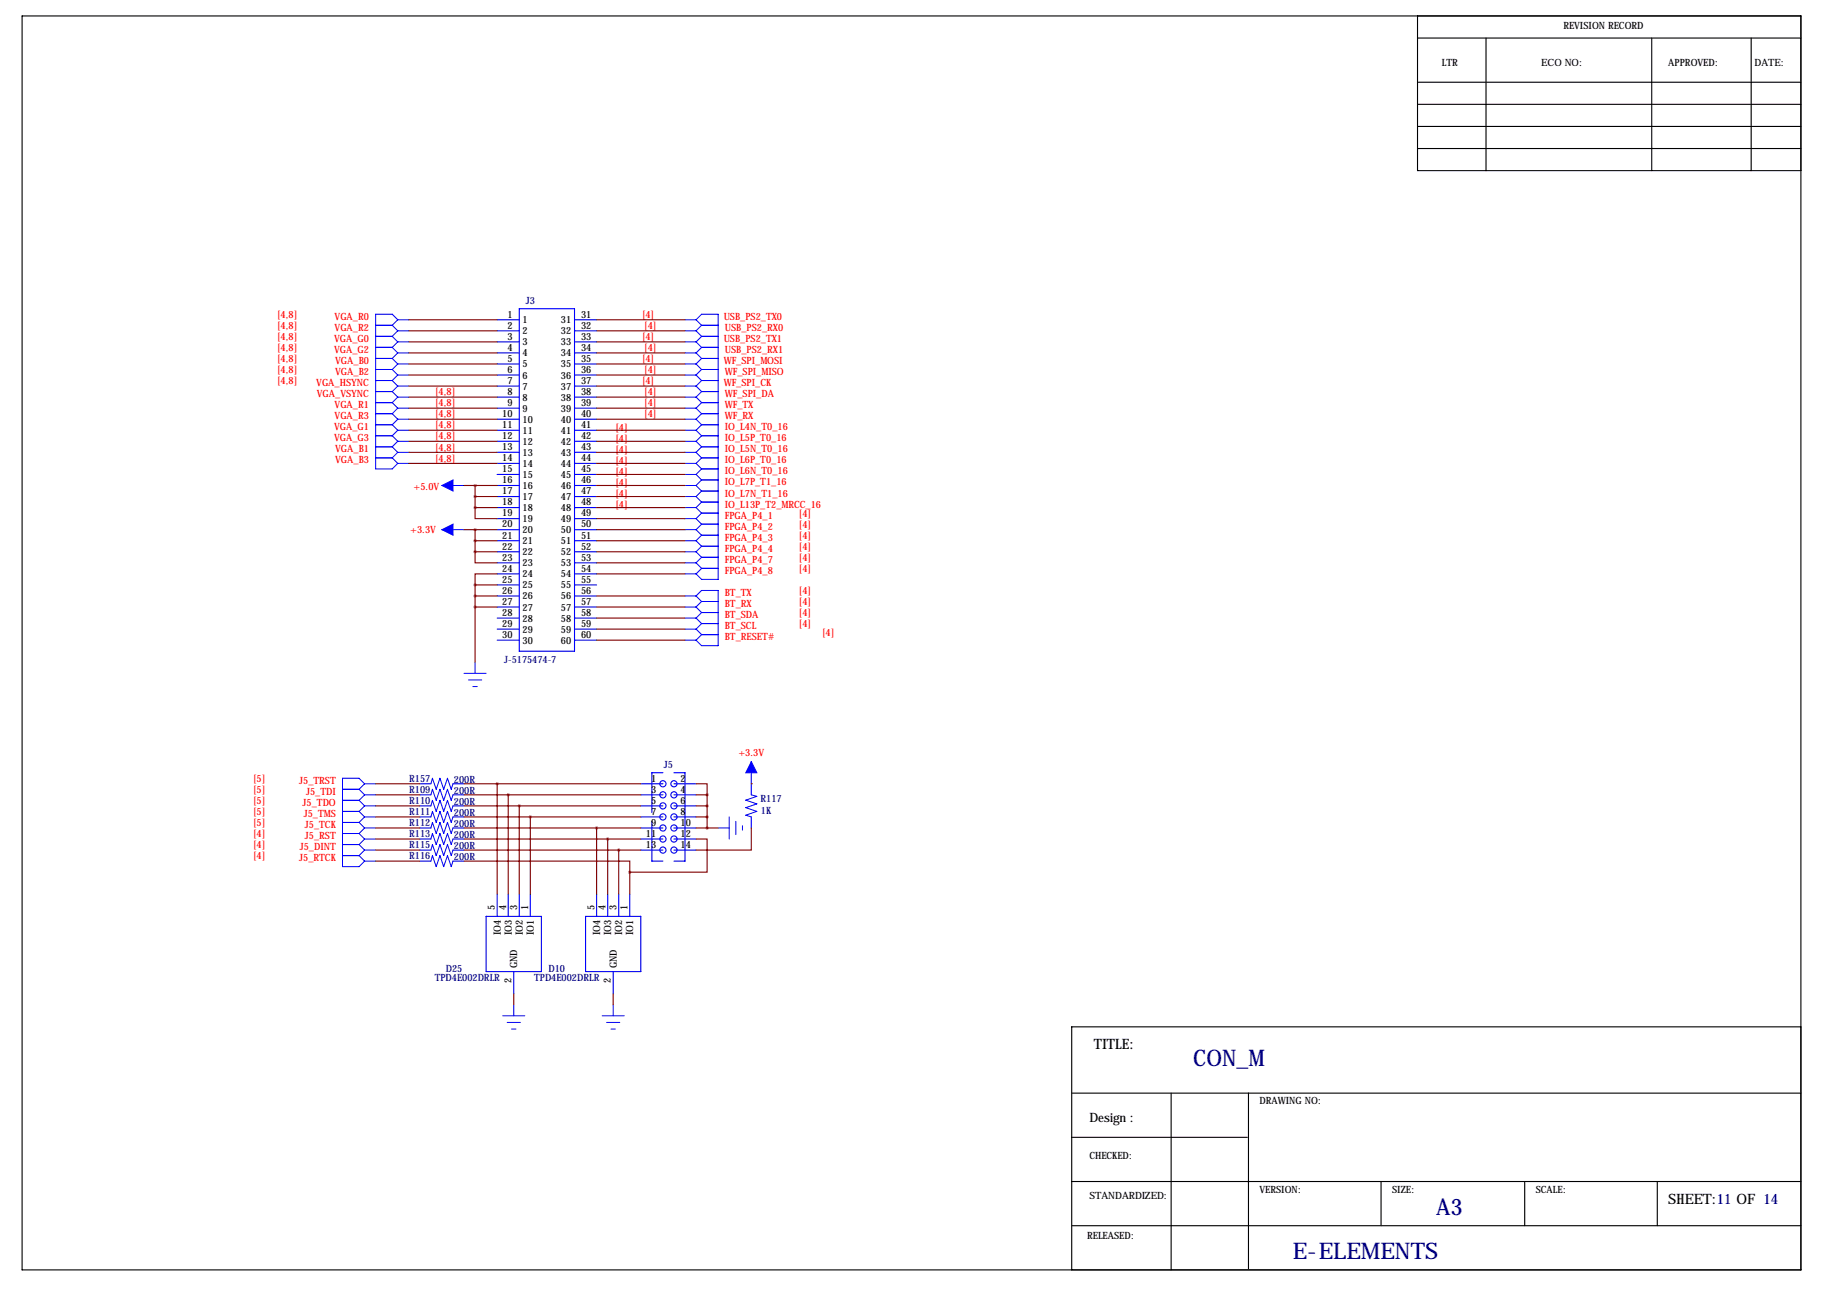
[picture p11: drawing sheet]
<svg xmlns="http://www.w3.org/2000/svg" width="419mm" height="297mm" viewBox="0 0 419 297" stroke-linecap="round" stroke-linejoin="round" font-family="sans-serif">
<g fill="none" stroke="#000" stroke-width=".25">
<path d="M5.1 3.7h408.9v288.3h-408.9zM325.9 18.9h88.1M325.9 3.7v35.5h88.1M325.9 8.7h88.1M341.6 8.7v30.5M379.7 8.7v30.5M402.6 8.7v30.5M325.9 34.1h88.1M325.9 29.1h88.1M325.9 24h88.1M414 236.1h-167.6v55.9M246.4 251.3h167.6"/>
<path d="M269.2 251.3v40.7M287 251.3v40.4M246.4 271.6h167.6M246.4 261.5h40.4M317.5 271.6v10.2M350.5 271.6v10.2M381 271.6v10.2M246.4 281.8h167.6"/>
</g>
<g fill="none" stroke="#00f" stroke-width=".25">
<path d="M114.3 73.5h5.1M114.3 76.1h5.1M114.3 78.6h5.1M119.4 71h12.7v78.7h-12.7zM132.1 73.5h5.1M132.1 76.1h5.1M132.1 78.6h5.1M114.3 81.1h5.1M114.3 83.7h5.1M114.3 86.2h5.1M114.3 88.8h5.1M114.3 91.3h5.1"/>
<path d="M114.3 93.8h5.1M114.3 96.4h5.1M114.3 98.9h5.1M132.1 81.1h5.1M132.1 83.7h5.1M132.1 86.2h5.1M132.1 88.8h5.1M132.1 91.3h5.1M132.1 93.8h5.1M132.1 96.4h5.1M132.1 98.9h5.1M114.3 101.5h5.1"/>
<path d="M114.3 104h5.1M114.3 106.5h5.1M114.3 109.1h5.1M114.3 111.6h5.1M114.3 114.2h5.1M114.3 116.7h5.1M114.3 119.2h5.1M132.1 101.5h5.1M132.1 104h5.1M132.1 106.5h5.1M132.1 109.1h5.1M132.1 111.6h5.1"/>
<path d="M132.1 114.2h5.1M132.1 116.7h5.1M132.1 119.2h5.1M114.3 121.8h5.1M114.3 124.3h5.1M114.3 126.9h5.1M114.3 129.4h5.1M114.3 131.9h5.1M114.3 134.5h5.1M114.3 137h5.1M114.3 139.6h5.1M132.1 121.8h5.1"/>
<path d="M132.1 124.3h5.1M132.1 126.9h5.1M132.1 129.4h5.1M132.1 131.9h5.1M132.1 134.5h5.1M132.1 137h5.1M132.1 139.6h5.1M114.3 142.1h5.1M114.3 144.6h5.1M114.3 147.2h5.1M132.1 142.1h5.1M132.1 144.6h5.1"/>
<path d="M132.1 147.2h5.1M152.4 177.7h-2.5v9.1M154.9 177.7h2.6v20.3h-2.6M96.5 198h2.6M96.5 180.2h2.6M96.5 182.7h2.6M96.5 185.3h2.6M96.5 187.8h2.6M96.5 190.4h2.6M96.5 192.9h2.6M96.5 195.4h2.6M104.1 198h2.6"/>
<path d="M104.1 180.2h2.6M104.1 182.7h2.6M104.1 185.3h2.6M104.1 187.8h2.6M104.1 190.4h2.6M104.1 192.9h2.6M104.1 195.4h2.6M147.3 180.2h5.1M147.3 182.7h5.1M147.3 185.3h5.1M147.3 187.8h5.1M147.3 190.4h5.1"/>
<path d="M147.3 192.9h5.1M147.3 195.4h5.1M149.9 188.8v9.2h2.5M154.9 180.2h5.1M154.9 182.7h5.1M154.9 185.3h5.1M154.9 187.8h5.1M154.9 190.4h5.1M154.9 192.9h5.1M154.9 195.4h5.1M172.7 180.2v2.5M172.7 187.8v2.6"/>
<path d="M111.8 210.7h12.7v12.7h-12.7zM114.3 205.6v5.1M116.8 205.6v5.1M119.4 205.6v5.1M121.9 205.6v5.1M134.6 210.7h12.7v12.7h-12.7zM137.2 205.6v5.1M139.7 205.6v5.1M142.2 205.6v5.1M144.8 205.6v5.1M118.1 223.4v5.1M141 223.4v5.1"/>
<circle cx="152.4" cy="185.3" r=".71"/>
<circle cx="152.4" cy="192.9" r=".71"/>
<circle cx="152.4" cy="180.2" r=".71"/>
<circle cx="152.4" cy="187.8" r=".71"/>
<circle cx="152.4" cy="190.4" r=".71"/>
<circle cx="152.4" cy="195.4" r=".71"/>
<circle cx="152.4" cy="182.7" r=".71"/>
<circle cx="154.9" cy="185.3" r=".71"/>
<circle cx="154.9" cy="180.2" r=".71"/>
<circle cx="154.9" cy="192.9" r=".71"/>
<circle cx="154.9" cy="187.8" r=".71"/>
<circle cx="154.9" cy="195.4" r=".71"/>
<circle cx="154.9" cy="190.4" r=".71"/>
<circle cx="154.9" cy="182.7" r=".71"/>
</g>
<g fill="none" stroke="#00f" stroke-width=".23">
<path d="M86.4 77.3h3.8M86.4 74.8h3.8M86.4 79.9h3.8M90.2 74.8l1.2 1.3M90.2 79.9l1.2 1.2M90.2 77.3l1.2 1.3M91.4 76.1h2.6M91.4 76.1l-1.2 1.2M91.4 73.5l-1.2-1.3h-3.8v35.6h3.8l1.2-1.3M91.4 73.5h2.6M91.4 73.5l-1.2 1.3M91.4 78.6h2.6"/>
<path d="M91.4 78.6l-1.2 1.3M157.5 76.1h2.5M157.5 73.5h2.5M157.5 78.6h2.5M160 73.5l1.3-1.3h3.8v61h-3.8l-1.3-1.3M160 73.5l1.3 1.3M160 76.1l1.3 1.2M160 78.6l1.3 1.3M161.3 77.3h3.8M161.3 74.8h3.8M161.3 79.9h3.8M161.3 74.8l-1.3 1.3"/>
<path d="M161.3 77.3l-1.3 1.3M161.3 79.9l-1.3 1.2M86.4 97.6h3.8M86.4 95.1h3.8M86.4 92.6h3.8M86.4 82.4h3.8M86.4 87.5h3.8M86.4 84.9h3.8M86.4 90h3.8M90.2 95.1l1.2 1.3M90.2 92.6l1.2 1.2M90.2 84.9l1.2 1.3"/>
<path d="M90.2 82.4l1.2 1.3M90.2 97.6l1.2 1.3M90.2 87.5l1.2 1.3M90.2 90l1.2 1.3M91.4 96.4h2.6M91.4 96.4l-1.2 1.2M91.4 93.8h2.6M91.4 93.8l-1.2 1.3M91.4 81.1h2.6M91.4 81.1l-1.2 1.3M91.4 86.2h2.6M91.4 86.2l-1.2 1.3"/>
<path d="M91.4 83.7h2.6M91.4 83.7l-1.2 1.2M91.4 98.9h2.6M91.4 98.9l-1.2 1.3M91.4 88.8h2.6M91.4 88.8l-1.2 1.2M91.4 91.3h2.6M91.4 91.3l-1.2 1.3M157.5 96.4h2.5M157.5 93.8h2.5M157.5 81.1h2.5M157.5 86.2h2.5"/>
<path d="M157.5 83.7h2.5M157.5 98.9h2.5M157.5 88.8h2.5M157.5 91.3h2.5M160 81.1l1.3 1.3M160 98.9l1.3 1.3M160 93.8l1.3 1.3M160 96.4l1.3 1.2M160 83.7l1.3 1.2M160 86.2l1.3 1.3M160 88.8l1.3 1.2M160 91.3l1.3 1.3"/>
<path d="M161.3 97.6h3.8M161.3 95.1h3.8M161.3 92.6h3.8M161.3 82.4h3.8M161.3 87.5h3.8M161.3 84.9h3.8M161.3 90h3.8M161.3 97.6l-1.3 1.3M161.3 92.6l-1.3 1.2M161.3 95.1l-1.3 1.3M161.3 82.4l-1.3 1.3M161.3 84.9l-1.3 1.3"/>
<path d="M161.3 87.5l-1.3 1.3M161.3 90l-1.3 1.3M86.4 102.7h3.8M86.4 100.2h3.8M86.4 105.3h3.8M90.2 100.2l1.2 1.3M90.2 105.3l1.2 1.2M90.2 102.7l1.2 1.3M91.4 101.5h2.6M91.4 101.5l-1.2 1.2M91.4 106.5h2.6M91.4 104h2.6"/>
<path d="M91.4 104l-1.2 1.3M101.6 111.6h5.1M157.5 111.6h2.5M157.5 101.5h2.5M157.5 106.5h2.5M157.5 104h2.5M157.5 119.2h2.5M157.5 109.1h2.5M157.5 114.2h2.5M157.5 116.7h2.5M160 119.2l1.3 1.3M160 101.5l1.3 1.2"/>
<path d="M160 104l1.3 1.3M160 106.5l1.3 1.3M160 109.1l1.3 1.2M160 114.2l1.3 1.2M160 111.6l1.3 1.3M160 116.7l1.3 1.3M161.3 102.7h3.8M161.3 100.2h3.8M161.3 107.8h3.8M161.3 105.3h3.8M161.3 118h3.8M161.3 118l-1.3 1.2"/>
<path d="M161.3 102.7l-1.3 1.3M161.3 107.8l-1.3 1.3M161.3 110.3l-1.3 1.3M161.3 112.9l-1.3 1.3M161.3 100.2l-1.3 1.3M161.3 105.3l-1.3 1.2M161.3 110.3h3.8M161.3 115.4h3.8M161.3 112.9h3.8M161.3 115.4l-1.3 1.3M101.6 121.8h5.1M157.5 121.8h2.5"/>
<path d="M157.5 129.4h2.5M157.5 126.9h2.5M157.5 124.3h2.5M157.5 131.9h2.5M157.5 139.6h2.5M157.5 137h2.5M160 129.4l1.3 1.3M160 137l1.3-1.3h3.8v12.7h-3.8l-1.3-1.2M160 126.9l1.3 1.2M160 124.3l1.3 1.3M160 121.8l1.3 1.2M160 139.6l1.3 1.2"/>
<path d="M160 137l1.3 1.3M161.3 130.7h3.8M161.3 128.1h3.8M161.3 128.1l-1.3 1.3M161.3 125.6h3.8M161.3 125.6l-1.3 1.3M161.3 123h3.8M161.3 123l-1.3 1.3M161.3 120.5h3.8M161.3 120.5l-1.3 1.3M161.3 130.7l-1.3 1.2M161.3 138.3h3.8"/>
<path d="M161.3 138.3l-1.3 1.3M106.7 154.8h5.1M107.7 156.3h3M108.7 157.8h1M109.2 152.3v2.5M157.5 147.2h2.5M157.5 144.6h2.5M157.5 142.1h2.5M160 144.6l1.3 1.3M160 142.1l1.3 1.3M161.3 145.9h3.8M161.3 145.9l-1.3 1.3"/>
<path d="M161.3 143.4h3.8M161.3 143.4l-1.3 1.2M161.3 140.8h3.8M161.3 140.8l-1.3 1.3M172.7 175.1v5.1M78.7 181.5h3.8M78.7 184h3.8M78.7 186.5h3.8M78.7 189.1h3.8M78.7 191.6h3.8M78.7 194.2h3.8M78.7 196.7h3.8"/>
<path d="M82.5 181.5l1.3 1.2M82.5 184l1.3 1.3M82.5 186.5l1.3 1.3M82.5 189.1l1.3 1.3M82.5 191.6l1.3 1.3M82.5 194.2l1.3 1.2M82.5 196.7l1.3 1.3M83.8 180.2l-1.3-1.3h-3.8v20.3h3.8l1.3-1.2M83.8 190.4h2.6M83.8 180.2h2.6M83.8 180.2l-1.3 1.3M83.8 182.7h2.6"/>
<path d="M83.8 182.7l-1.3 1.3M83.8 185.3h2.6M83.8 185.3l-1.3 1.2M83.8 187.8h2.6M83.8 187.8l-1.3 1.3M83.8 190.4l-1.3 1.2M83.8 192.9h2.6M83.8 192.9l-1.3 1.3M83.8 195.4h2.6M83.8 195.4l-1.3 1.3M83.8 198h2.6M99.1 180.2l.3-1.3 .9 2.6 .8-2.6 .9 2.6 .9-2.6 .8 2.6 .4-1.3"/>
<path d="M99.1 185.3l.3-1.3 .9 2.5 .8-2.5 .9 2.5 .9-2.5 .8 2.5 .4-1.2M99.1 190.4l.3-1.3 .9 2.5 .8-2.5 .9 2.5 .9-2.5 .8 2.5 .4-1.2M99.1 182.7l.3-1.2 .9 2.5 .8-2.5 .9 2.5 .9-2.5 .8 2.5 .4-1.3M99.1 187.8l.3-1.3 .9 2.6 .8-2.6 .9 2.6 .9-2.6 .8 2.6 .4-1.3M99.1 192.9l.3-1.3 .9 2.6 .8-2.6 .9 2.6 .9-2.6 .8 2.6 .4-1.3M99.1 198l.3-1.3 .9 2.5 .8-2.5 .9 2.5 .9-2.5 .8 2.5 .4-1.2M99.1 195.4l.3-1.2 .9 2.5 .8-2.5 .9 2.5 .9-2.5 .8 2.5 .4-1.3M165.1 190.4h2.5M167.6 187.8v5.1M169.2 188.8v3.1M170.7 189.9v1M172.7 182.7l1.3 .4-2.6 .9 2.6 .8-2.6 .9 2.6 .8-2.6 .9 1.3 .4"/>
<path d="M115.6 233.5h5M116.6 235.1h3M117.6 236.6h1M118.1 231v2.5M138.4 233.5h5.1M139.4 235.1h3.1M140.5 236.6h1M141 231v2.5"/>
</g>
<g fill="#00f" stroke="#00f" stroke-width=".23">
<path d="M101.6 111.6l2.5-1.3v2.6z"/>
<path d="M101.6 121.8l2.5-1.3v2.5z"/>
<path d="M172.7 175.1l1.3 2.6h-2.6z"/>
</g>
<g fill="none" stroke="#800000" stroke-width=".25">
<path d="M94 73.5h20.3M94 76.1h20.3M94 78.6h20.3M137.2 73.5h20.3M137.2 76.1h20.3M137.2 78.6h20.3M94 93.8h20.3M94 96.4h20.3M94 81.1h20.3M94 83.7h20.3M94 86.2h20.3M94 98.9h20.3"/>
<path d="M94 88.8h20.3M94 91.3h20.3M137.2 93.8h20.3M137.2 96.4h20.3M137.2 81.1h20.3M137.2 83.7h20.3M137.2 86.2h20.3M137.2 98.9h20.3M137.2 88.8h20.3M137.2 91.3h20.3M94 101.5h20.3M94 104h20.3"/>
<path d="M94 106.5h20.3M106.7 111.6h7.6M109.2 116.7v2.5h5.1M109.2 111.6v5.1M109.2 114.2h5.1M109.2 116.7h5.1M137.2 111.6h20.3M137.2 101.5h20.3M137.2 104h20.3M137.2 106.5h20.3M137.2 119.2h20.3M137.2 114.2h20.3"/>
<path d="M137.2 116.7h20.3M137.2 109.1h20.3M106.7 121.8h7.6M109.2 126.9v2.5h5.1M109.2 121.8v5.1M109.2 134.5v17.8M109.2 124.3h5.1M109.2 126.9h5.1M109.2 137h5.1M109.2 139.6h5.1M109.2 134.5h5.1M114.3 131.9h-5.1v2.6"/>
<path d="M137.2 121.8h20.3M137.2 124.3h20.3M137.2 126.9h20.3M137.2 129.4h20.3M137.2 131.9h20.3M137.2 137h20.3M137.2 139.6h20.3M137.2 142.1h20.3M137.2 144.6h20.3M137.2 147.2h20.3M86.4 190.4h10.1M86.4 182.7h10.1"/>
<path d="M86.4 185.3h10.1M86.4 187.8h10.1M86.4 180.2h10.1M86.4 192.9h10.1M86.4 195.4h10.1M86.4 198h10.1M106.7 198h38.1v2.5M106.7 190.4h40.6M106.7 182.7h40.6M106.7 185.3h40.6M106.7 187.8h40.6M106.7 180.2h40.6"/>
<path d="M106.7 192.9h40.6M106.7 195.4h40.6M114.3 180.2v25.4M116.8 182.7v22.9M119.4 185.3v20.3M121.9 187.8v17.8M137.2 190.4v15.2M139.7 192.9v12.7M142.2 195.4v10.2M160 180.2h2.6v2.5M160 192.9h2.6v7.6h-17.8M160 190.4h5.1"/>
<path d="M160 182.7h2.6M160 185.3h2.6M160 187.8h2.6M162.6 182.7v7.7M172.7 190.4v5h-12.7M172.7 180.2h.1M144.8 200.5v5.1M118.1 228.5v2.5M141 228.5v2.5"/>
</g>
<path d="M162.5 190.4a.05 .05 0 0 0 .1 0 .05 .05 0 0 0-.1 0zM162.5 182.7a.05 .05 0 0 0 .1 0 .05 .05 0 0 0-.1 0zM162.5 185.3a.05 .05 0 0 0 .1 0 .05 .05 0 0 0-.1 0zM162.5 187.8a.05 .05 0 0 0 .1 0 .05 .05 0 0 0-.1 0zM116.8 182.7a.05 .05 0 0 0 .1 0 .05 .05 0 0 0-.1 0zM137.1 190.4a.05 .05 0 0 0 .1 0 .05 .05 0 0 0-.1 0zM142.2 195.4a.05 .05 0 0 0 .1 0 .05 .05 0 0 0-.1 0z" fill="#800000" stroke="#800000" stroke-width=".63"/>
<g font-size="5.3" fill="#000080">
<text x="274.3" y="245">CON_M</text>
<text x="330.2" y="279.3">A3</text>
<text x="297.2" y="289.4">E-ELEMENTS</text>
</g>
<g font-size="3.3">
<text x="251.5" y="241.2">TITLE:</text>
<text x="383.5" y="276.7">SHEET:11 OF 14</text>
</g>
<text font-size="3" x="250.4" y="257.9">Design :</text>
<g font-size="2.3">
<text x="359.4" y="6.7">REVISION RECORD</text>
<text x="331.5" y="15.1">LTR</text>
<text x="354.3" y="15.1">ECO NO:</text>
<text x="383.5" y="15.1">APPROVED:</text>
<text x="403.4" y="15.1">DATE:</text>
<text x="116.7" y="73">1</text>
<text x="116.7" y="75.6">2</text>
<text x="120.1" y="74.3">1</text>
<text x="120.1" y="76.9">2</text>
<text x="128.9" y="74.3">31</text>
<text x="128.9" y="76.9">32</text>
<text x="133.6" y="73">31</text>
<text x="133.6" y="75.6">32</text>
<text x="116.7" y="78.1">3</text>
<text x="116.7" y="80.6">4</text>
<text x="116.7" y="83.2">5</text>
<text x="120.1" y="79.4">3</text>
<text x="120.1" y="81.9">4</text>
<text x="128.9" y="79.4">33</text>
<text x="128.9" y="81.9">34</text>
<text x="133.6" y="78.1">33</text>
<text x="133.6" y="80.6">34</text>
<text x="133.6" y="83.2">35</text>
<text x="116.7" y="85.7">6</text>
<text x="116.7" y="88.3">7</text>
<text x="120.1" y="84.5">5</text>
<text x="120.1" y="87">6</text>
<text x="120.1" y="89.6">7</text>
<text x="128.9" y="84.5">35</text>
<text x="128.9" y="87">36</text>
<text x="128.9" y="89.6">37</text>
<text x="133.6" y="85.7">36</text>
<text x="133.6" y="88.3">37</text>
<text x="115.5" y="95.9">10</text>
<text x="116.7" y="90.8">8</text>
<text x="116.7" y="93.3">9</text>
<text x="120.1" y="92.1">8</text>
<text x="120.1" y="94.6">9</text>
<text x="128.9" y="92.1">38</text>
<text x="128.9" y="94.6">39</text>
<text x="133.6" y="90.8">38</text>
<text x="133.6" y="93.3">39</text>
<text x="133.6" y="95.9">40</text>
<text x="115.5" y="98.4">11</text>
<text x="115.5" y="101">12</text>
<text x="120.1" y="97.2">10</text>
<text x="120.1" y="99.7">11</text>
<text x="128.9" y="97.2">40</text>
<text x="128.9" y="99.7">41</text>
<text x="133.6" y="98.4">41</text>
<text x="133.6" y="101">42</text>
<text x="115.5" y="103.5">13</text>
<text x="115.5" y="106">14</text>
<text x="120.1" y="102.3">12</text>
<text x="120.1" y="104.8">13</text>
<text x="120.1" y="107.3">14</text>
<text x="128.9" y="102.3">42</text>
<text x="128.9" y="104.8">43</text>
<text x="128.9" y="107.3">44</text>
<text x="133.6" y="103.5">43</text>
<text x="133.6" y="106">44</text>
<text x="115.5" y="108.6">15</text>
<text x="115.5" y="111.1">16</text>
<text x="115.5" y="113.7">17</text>
<text x="120.1" y="109.9">15</text>
<text x="120.1" y="112.4">16</text>
<text x="128.9" y="109.9">45</text>
<text x="128.9" y="112.4">46</text>
<text x="133.6" y="108.6">45</text>
<text x="133.6" y="111.1">46</text>
<text x="133.6" y="113.7">47</text>
<text x="115.5" y="116.2">18</text>
<text x="115.5" y="118.7">19</text>
<text x="120.1" y="115">17</text>
<text x="120.1" y="117.5">18</text>
<text x="128.9" y="115">47</text>
<text x="128.9" y="117.5">48</text>
<text x="133.6" y="116.2">48</text>
<text x="133.6" y="118.7">49</text>
<text x="115.5" y="121.3">20</text>
<text x="115.5" y="123.8">21</text>
<text x="120.1" y="120">19</text>
<text x="120.1" y="122.6">20</text>
<text x="120.1" y="125.1">21</text>
<text x="128.9" y="120">49</text>
<text x="128.9" y="122.6">50</text>
<text x="128.9" y="125.1">51</text>
<text x="133.6" y="121.3">50</text>
<text x="133.6" y="123.8">51</text>
<text x="115.5" y="126.4">22</text>
<text x="115.5" y="128.9">23</text>
<text x="115.5" y="131.4">24</text>
<text x="120.1" y="127.7">22</text>
<text x="120.1" y="130.2">23</text>
<text x="128.9" y="127.7">52</text>
<text x="128.9" y="130.2">53</text>
<text x="133.6" y="126.4">52</text>
<text x="133.6" y="128.9">53</text>
<text x="133.6" y="131.4">54</text>
<text x="115.5" y="134">25</text>
<text x="115.5" y="136.5">26</text>
<text x="120.1" y="132.7">24</text>
<text x="120.1" y="135.3">25</text>
<text x="120.1" y="137.8">26</text>
<text x="128.9" y="132.7">54</text>
<text x="128.9" y="135.3">55</text>
<text x="128.9" y="137.8">56</text>
<text x="133.6" y="134">55</text>
<text x="133.6" y="136.5">56</text>
<text x="115.5" y="139.1">27</text>
<text x="115.5" y="141.6">28</text>
<text x="120.1" y="140.4">27</text>
<text x="120.1" y="142.9">28</text>
<text x="128.9" y="140.4">57</text>
<text x="128.9" y="142.9">58</text>
<text x="133.6" y="139.1">57</text>
<text x="133.6" y="141.6">58</text>
<text x="115.5" y="144.1">29</text>
<text x="115.5" y="146.7">30</text>
<text x="120.1" y="145.4">29</text>
<text x="120.1" y="148">30</text>
<text x="128.9" y="145.4">59</text>
<text x="128.9" y="148">60</text>
<text x="133.6" y="144.1">59</text>
<text x="133.6" y="146.7">60</text>
<text x="149.7" y="179.7">1</text>
<text x="156.5" y="179.7">2</text>
<text x="149.7" y="182.2">3</text>
<text x="149.7" y="184.8">5</text>
<text x="156.5" y="182.2">4</text>
<text x="156.5" y="184.8">6</text>
<text x="149.7" y="187.3">7</text>
<text x="149.7" y="189.9">9</text>
<text x="156.5" y="187.3">8</text>
<text x="156.5" y="189.9">10</text>
<text x="148.5" y="192.4">11</text>
<text x="148.5" y="194.9">13</text>
<text x="156.5" y="192.4">12</text>
<text x="156.5" y="194.9">14</text>
<text x="113.8" y="209.2" transform="rotate(-90 113.8 209.2)">5</text>
<text x="116.3" y="209.2" transform="rotate(-90 116.3 209.2)">4</text>
<text x="118.9" y="209.2" transform="rotate(-90 118.9 209.2)">3</text>
<text x="121.4" y="209.2" transform="rotate(-90 121.4 209.2)">1</text>
<text x="136.7" y="209.2" transform="rotate(-90 136.7 209.2)">5</text>
<text x="139.2" y="209.2" transform="rotate(-90 139.2 209.2)">4</text>
<text x="141.7" y="209.2" transform="rotate(-90 141.7 209.2)">3</text>
<text x="144.3" y="209.2" transform="rotate(-90 144.3 209.2)">1</text>
<text x="115.1" y="215" transform="rotate(-90 115.1 215)">IO4</text>
<text x="117.6" y="215" transform="rotate(-90 117.6 215)">IO3</text>
<text x="120.2" y="215" transform="rotate(-90 120.2 215)">IO2</text>
<text x="122.7" y="215" transform="rotate(-90 122.7 215)">IO1</text>
<text x="138" y="215" transform="rotate(-90 138 215)">IO4</text>
<text x="140.5" y="215" transform="rotate(-90 140.5 215)">IO3</text>
<text x="143" y="215" transform="rotate(-90 143 215)">IO2</text>
<text x="145.6" y="215" transform="rotate(-90 145.6 215)">IO1</text>
<text x="117.6" y="226.1" transform="rotate(-90 117.6 226.1)">2</text>
<text x="118.9" y="222.6" transform="rotate(-90 118.9 222.6)">GND</text>
<text x="140.5" y="226.1" transform="rotate(-90 140.5 226.1)">2</text>
<text x="141.8" y="222.6" transform="rotate(-90 141.8 222.6)">GND</text>
<text x="289.6" y="253.9">DRAWING NO:</text>
<text x="250.4" y="266.6">CHECKED:</text>
<text x="250.4" y="275.7">STANDARDIZED:</text>
<text x="289.6" y="274.2">VERSION:</text>
<text x="320" y="274.2">SIZE:</text>
<text x="353.1" y="274.2">SCALE:</text>
<text x="249.9" y="284.8">RELEASED:</text>
</g>
<g font-size="2.3" fill="#000080">
<text x="120.9" y="70">J3</text>
<text x="115.9" y="152.3">J-5175474-7</text>
<text x="94.1" y="179.8">R157</text>
<text x="104.3" y="179.9">200R</text>
<text x="152.6" y="176.6">J5</text>
<text x="94.1" y="182.3">R109</text>
<text x="94.1" y="184.9">R110</text>
<text x="104.3" y="182.5">200R</text>
<text x="104.3" y="185">200R</text>
<text x="174.9" y="184.4">R117</text>
<text x="94.1" y="187.4">R111</text>
<text x="94.1" y="189.9">R112</text>
<text x="104.3" y="187.6">200R</text>
<text x="104.3" y="190.1">200R</text>
<text x="174.9" y="187.1">1K</text>
<text x="94.1" y="192.5">R113</text>
<text x="94.1" y="195">R115</text>
<text x="94.1" y="197.6">R116</text>
<text x="104.3" y="192.6">200R</text>
<text x="104.3" y="195.2">200R</text>
<text x="104.3" y="197.7">200R</text>
<text x="99.9" y="225.5">TPD4E002DRLR</text>
<text x="102.5" y="223.4">D25</text>
<text x="122.8" y="225.5">TPD4E002DRLR</text>
<text x="126.1" y="223.4">D10</text>
</g>
<g font-size="2.3" fill="#f00">
<text x="63.7" y="75.6">[4,8]</text>
<text x="63.7" y="73.1">[4,8]</text>
<text x="76.9" y="76.1">VGA_R2</text>
<text x="76.9" y="73.5">VGA_R0</text>
<text x="147.6" y="73.1">[4]</text>
<text x="148.1" y="75.6">[4]</text>
<text x="166.4" y="73.5">USB_PS2_TX0</text>
<text x="166.6" y="76.1">USB_PS2_RX0</text>
<text x="63.7" y="80.7">[4,8]</text>
<text x="63.7" y="78.2">[4,8]</text>
<text x="63.7" y="83.3">[4,8]</text>
<text x="76.8" y="81.1">VGA_G2</text>
<text x="76.8" y="78.6">VGA_G0</text>
<text x="77.1" y="83.7">VGA_B0</text>
<text x="147.6" y="78.2">[4]</text>
<text x="147.6" y="83.3">[4]</text>
<text x="148.1" y="80.7">[4]</text>
<text x="166.4" y="78.6">USB_PS2_TX1</text>
<text x="166.4" y="83.7">WF_SPI_MOSI</text>
<text x="166.6" y="81.1">USB_PS2_RX1</text>
<text x="63.7" y="85.8">[4,8]</text>
<text x="63.7" y="88.3">[4,8]</text>
<text x="72.7" y="88.8">VGA_HSYNC</text>
<text x="77.1" y="86.2">VGA_B2</text>
<text x="147.6" y="88.3">[4]</text>
<text x="148.1" y="85.8">[4]</text>
<text x="166.4" y="88.8">WF_SPI_CK</text>
<text x="166.6" y="86.2">WF_SPI_MISO</text>
<text x="72.8" y="91.3">VGA_VSYNC</text>
<text x="76.9" y="93.8">VGA_R1</text>
<text x="100" y="96">[4,8]</text>
<text x="100" y="93.4">[4,8]</text>
<text x="100" y="90.9">[4,8]</text>
<text x="148.1" y="93.4">[4]</text>
<text x="148.1" y="96">[4]</text>
<text x="148.1" y="90.9">[4]</text>
<text x="166.6" y="93.8">WF_TX</text>
<text x="166.6" y="91.3">WF_SPI_DA</text>
<text x="76.8" y="101.5">VGA_G3</text>
<text x="76.8" y="98.9">VGA_G1</text>
<text x="76.9" y="96.4">VGA_R3</text>
<text x="100" y="101">[4,8]</text>
<text x="100" y="98.5">[4,8]</text>
<text x="141.5" y="99">[4]</text>
<text x="141.5" y="101.5">[4]</text>
<text x="166.6" y="98.9">IO_L4N_T0_16</text>
<text x="166.6" y="101.5">IO_L5P_T0_16</text>
<text x="166.6" y="96.4">WF_RX</text>
<text x="77.1" y="106.5">VGA_B3</text>
<text x="77.1" y="104">VGA_B1</text>
<text x="100" y="106.1">[4,8]</text>
<text x="100" y="103.6">[4,8]</text>
<text x="141.5" y="104.1">[4]</text>
<text x="141.5" y="106.6">[4]</text>
<text x="166.6" y="104">IO_L5N_T0_16</text>
<text x="166.6" y="106.5">IO_L6P_T0_16</text>
<text x="95.1" y="112.6">+5.0V</text>
<text x="141.5" y="109.2">[4]</text>
<text x="141.5" y="111.7">[4]</text>
<text x="166.6" y="109.1">IO_L6N_T0_16</text>
<text x="166.6" y="111.6">IO_L7P_T1_16</text>
<text x="141.5" y="114.2">[4]</text>
<text x="141.5" y="116.8">[4]</text>
<text x="166.6" y="119.2">FPGA_P4_1</text>
<text x="166.6" y="114.2">IO_L7N_T1_16</text>
<text x="166.6" y="116.7">IO_L13P_T2_MRCC_16</text>
<text x="183.7" y="118.8">[4]</text>
<text x="94.3" y="122.5">+3.3V</text>
<text x="166.6" y="124.3">FPGA_P4_3</text>
<text x="166.6" y="121.8">FPGA_P4_2</text>
<text x="183.7" y="123.9">[4]</text>
<text x="183.7" y="121.4">[4]</text>
<text x="166.6" y="129.4">FPGA_P4_7</text>
<text x="166.6" y="126.9">FPGA_P4_4</text>
<text x="166.6" y="131.9">FPGA_P4_8</text>
<text x="183.7" y="129">[4]</text>
<text x="183.7" y="126.4">[4]</text>
<text x="183.7" y="131.5">[4]</text>
<text x="166.6" y="137">BT_TX</text>
<text x="183.7" y="136.6">[4]</text>
<text x="166.6" y="142.1">BT_SDA</text>
<text x="166.6" y="139.6">BT_RX</text>
<text x="183.7" y="141.7">[4]</text>
<text x="183.7" y="139.1">[4]</text>
<text x="166.6" y="147.2">BT_RESET#</text>
<text x="166.6" y="144.6">BT_SCL</text>
<text x="183.7" y="144.2">[4]</text>
<text x="189" y="146.3">[4]</text>
<text x="169.8" y="173.8">+3.3V</text>
<text x="58.2" y="179.8">[5]</text>
<text x="58.2" y="182.3">[5]</text>
<text x="58.2" y="184.9">[5]</text>
<text x="68.8" y="180.2">J5_TRST</text>
<text x="69.6" y="185.3">J5_TDO</text>
<text x="70.4" y="182.7">J5_TDI</text>
<text x="58.2" y="187.4">[5]</text>
<text x="58.2" y="189.9">[5]</text>
<text x="69.8" y="187.8">J5_TMS</text>
<text x="70.1" y="190.4">J5_TCK</text>
<text x="58.2" y="192.5">[4]</text>
<text x="58.2" y="195">[4]</text>
<text x="58.2" y="197.6">[4]</text>
<text x="68.8" y="198">J5_RTCK</text>
<text x="68.9" y="195.4">J5_DINT</text>
<text x="70.1" y="192.9">J5_RST</text>
</g>
</svg>
